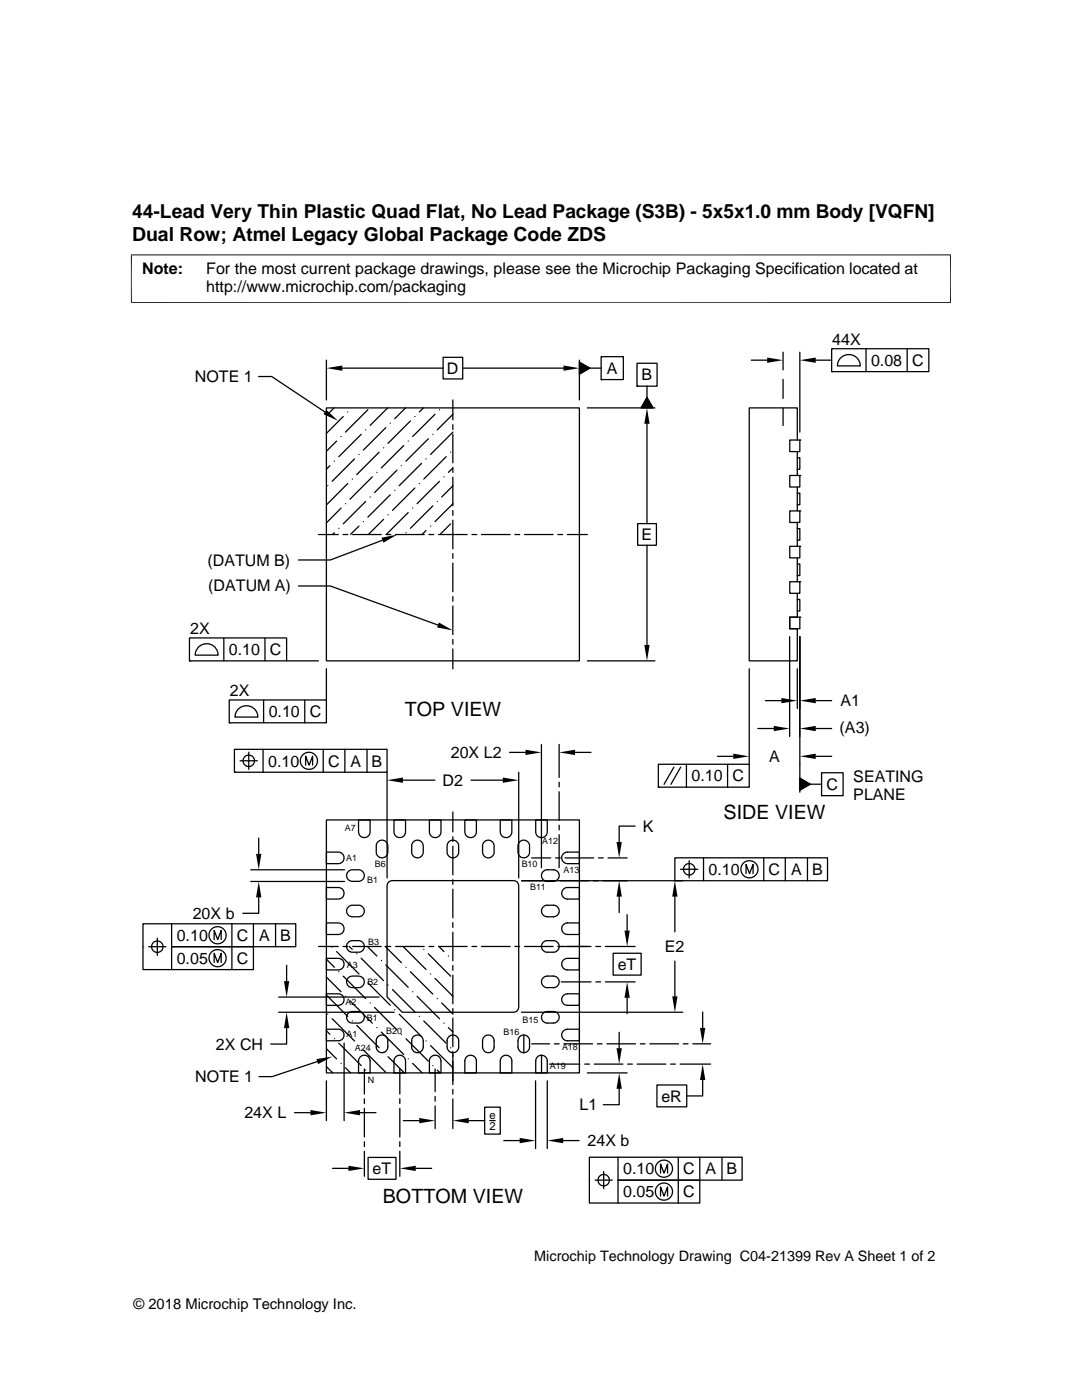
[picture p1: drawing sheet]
<svg xmlns="http://www.w3.org/2000/svg" width="216mm" height="279mm" viewBox="0 0 216 279" stroke-linecap="round" stroke-linejoin="round" font-family="sans-serif">
<g fill="none" stroke="#000" stroke-width=".25">
<path d="M51.6 75.1h2.6l10.6 7.1M65.1 71.9v7.9M68.3 73.5h20.1M88.4 71.3h3.9v4.3h-3.9zM90.4 79.8v4M92.3 73.5h20.1M115.6 72.3l2.1 1.2-2.1 1.2zM115.6 71.9v7.9M117.7 73.5h2.3M120 71.2h4.4v4.6h-4.4zM120 75.8h.1M127.1 72.5h4v4.6h-4z"/>
<path d="M127.1 77.1h.1M129.1 79.3l1.2 2.1h-2.4zM129.1 77.1v2.2M149.9 71.9h3.2M156.3 70.3v3.5M156.3 75.7v3.8M159.6 70.3v15.9M162.8 71.9h3.1M165.9 69.6h19.4v4.6h-19.4zM165.9 74.2h.1M167.9 71.3a2.3 2.3 0 0 1 2.4-.3 2.3 2.3 0 0 1 1.4 2h-4.6l.3-1.1zM172.8 69.6v4.6"/>
<path d="M181 69.6v4.6M65.1 81.4h50.5v50.5h-50.5zM65.4 96.9h.1M65.8 92.9l-.7 .7M66.7 81.4l-1.3 1.3M66.7 92h.1M67.2 88l-2.1 2.1M68.1 87.1h.1M68.5 83.1l-3.4 3.4M69.4 82.2h.1M69.4 96.5l-4.3 4.3M70.3 95.6h.1"/>
<path d="M70.7 91.6l-4.4 4.5M71.6 90.7h.1M72.1 86.7l-4.5 4.4M73 85.8h.1M73.4 81.8l-4.5 4.4M73.9 99.2h.1M74.3 95.2l-4.5 4.4M75.2 94.3h.1M75.6 90.3l-4.4 4.4M76.5 89.4h.1M77 85.3l-4.5 4.5M77.4 81.4l-3.5 3.5"/>
<path d="M77.9 84.5h.1M77.9 98.7l-4.5 4.5M78.8 97.9h.1M79.2 93.8l-4.5 4.5M80.1 92.9h.1M80.6 88.9l-4.5 4.5M80.9 81.4l-2.1 2.2M81.4 88h.1M81.9 84l-4.5 4.5M82.8 83.1h.1M82.8 97.4l-4.5 4.5M83.7 96.5h.1"/>
<path d="M84.1 92.5l-4.4 4.4M84.5 81.4l-.8 .8M85 91.6h.1M85.5 87.6l-4.5 4.4M86.4 86.7h.1M86.8 82.7l-4.5 4.4M87.7 81.8h.1M87.7 96.1l-4.5 4.4M88.6 95.2h.1M89 91.1l-4.4 4.5M89.9 90.3h.1M90.4 84.8v.9"/>
<path d="M90.4 86.7v5.7M90.4 93.3v1M90.4 95.2v5.7M90.4 82.7l-3.2 3.1M90.4 86.2l-4.5 4.5M90.4 93.4l-.9 .9M90.4 96.9l-2.3 2.3M117.2 81.4h13.5M129.1 84.6v19.9M156.3 81.4v3.5M157.6 94.9h2v2.3h-2zM157.6 87.8h2v2.3h-2z"/>
<path d="M159.1 87.8v-6.4h-9.6v50.5h9.6v-6.4h-1.5v-2.3h1.5v-4.8M159.1 98.4h.5v2.3h-.5M159.1 91.4h.5v2.3h-.5M159.1 90.1v4.8M159.1 97.2v4.8M159.6 94.9h.1M159.6 87.8h.1M59.6 116.9h6.3l21.5 7.8M63.5 106.7h4M66.7 106.3l-.3 .3M67.6 105.4h.1M68.1 101.4l-3 3"/>
<path d="M68.5 106.7h.9M68.9 100.5h.1M70.4 106.7h5.7M71.6 105l-1.6 1.6M72.5 104.1h.1M73 100.1l-4.5 4.4M76.3 107.8l-10.4 4h-6.3M76.5 103.7l-3 2.9M77 106.7h1M77.4 102.7h.1M78.9 106.7h5.7M81 106.3h.1"/>
<path d="M81.4 102.3l-4.3 4.3M82.3 101.4h.1M85 105.9l-.8 .7M85.6 106.7h1M85.9 105h.1M86.4 101l-4.5 4.4M87.2 100.1h.1M87.5 106.7h5.7M89.9 104.5l-2.1 2.1M90.4 101.9v.9M90.4 103.8v5.7M90.4 110.5v.9"/>
<path d="M90.4 112.4v5.7M90.4 119v1M90.4 100.5l-3.6 3.6M94.2 106.7h.9M96.1 106.7h5.7M102.7 106.7h1M104.6 106.7h5.8M111.3 106.7h1M113.2 106.7h4M127.2 104.5h3.8v4.3h-3.8zM129.1 108.8v19.9M157.6 116.1h2v2.3h-2z"/>
<path d="M157.6 109h2v2.3h-2zM157.6 102h2v2.3h-2zM159.1 119.6h.5v2.3h-.5M159.1 112.6h.5v2.3h-.5M159.1 105.5h.5v2.3h-.5M159.1 104.3v4.7M159.1 111.3v4.8M159.6 116.1h.1M159.6 109h.1M159.6 102h.1M37.8 127.3h19.4v4.6h-19.4zM37.8 131.9h.1"/>
<path d="M39.7 129a2.28 2.28 0 0 1 2.5-.3 2.28 2.28 0 0 1 1.3 2h-4.6l.4-1.1zM44.7 127.3v4.6M45.7 139.7h19.4v4.6h-19.4zM52.6 139.7v4.6M52.9 127.3v4.6M57.2 131.9h6.3M60.8 139.7v4.6M65.1 133.5v6.2M90.4 120.9v5.8M90.4 127.6v1M90.4 129.5v4M117.2 131.9h13.5"/>
<path d="M149.5 133.5v19M152.7 139.8h3.2M157.6 127.1v19.9M157.6 123.2h2v2.3h-2zM159.1 133.5v7.9M159.6 127.1v31M159.6 123.2h.1M162.8 139.8h3.1M45.7 144.3h.1M46.8 149.5h30.4v4.6h-30.4zM46.8 154.1h.1M47.7 141.4a2.28 2.28 0 0 1 2.4-.4 2.28 2.28 0 0 1 1.4 2.1h-4.6l.3-1.2z"/>
<path d="M47.9 151.8h3.5M49.6 150.1v3.4M52.5 149.5v4.6M61 152.7v-1.8l.7 1.8 .7-1.8v1.8M64.5 149.5v4.6M68.8 149.5v4.6M73.2 149.5v4.6M77.2 154.1v21.1M80.4 155.7h6.4M94 155.7h6.3M101.7 150.2h3.2M103.5 154.1v21.1"/>
<path d="M108 148.6v24.6M111.6 148.6v6.6M111.6 156.1v1M111.6 158v5.7M114.7 150.2h3.2M131.4 152.5h18.1v4.6h-18.1zM131.4 157.1h.1M134.5 153.1l-2 3.4M135.8 153.1l-1.9 3.4M137 152.5v4.6M143.2 150.9h3.1M145.2 152.5v4.6"/>
<path d="M151.2 145.4h3.2M159.6 155.3l2.1 1.2-2.1 1.2zM161.7 156.5h2.2M162.8 150.9h3.1M162.8 145.4h3.1M163.9 154.2h4.3v4.6h-4.3zM163.9 158.8h.1M50 175.9h18.7M50 173.6h18.7M51.6 179.1v3.2h-3.1M51.6 167.2v3.2M65.1 163.6h50.5v50.5h-50.5z"/>
<path d="M65.1 177.1h2.4a1.15 1.15 0 0 1 1.2 1.2 1.15 1.15 0 0 1-1.2 1.1h-2.4zM65.1 170.1h2.4a1.15 1.15 0 0 1 1.2 1.1 1.15 1.15 0 0 1-1.2 1.2h-2.4zM69.3 174.1l.7-.5a2.38 2.38 0 0 1 2.6 .7 1.15 1.15 0 0 1-1.1 1.6h-1.2a1.15 1.15 0 0 1-1-1.8zM71.5 163.6h2.4v2.4a1.15 1.15 0 0 1-1.2 1.2 1.15 1.15 0 0 1-1.2-1.2zM75.6 167.9a1.15 1.15 0 0 1 1.8 .9v1.3a1.15 1.15 0 0 1-1.2 1.1 1.15 1.15 0 0 1-1.1-1.1v-1.6zM77.5 176l.8-.3 24.4 .1a.98 .98 0 0 1 .8 1v24.5a.98 .98 0 0 1-1 .7h-22.2l-3.1-3v-22.2zM78.6 163.6h2.3v2.4a1.15 1.15 0 0 1-1.1 1.2 1.15 1.15 0 0 1-1.2-1.2zM82.7 167.9a1.15 1.15 0 0 1 1.8 .9v1.3a1.15 1.15 0 0 1-1.2 1.1 1.15 1.15 0 0 1-1.2-1.1l.1-1.6zM85.7 163.6h2.3v2.4a1.15 1.15 0 0 1-1.2 1.2 1.15 1.15 0 0 1-1.1-1.2zM89.7 167.9a1.16 1.16 0 0 1 1.8 .9v1.3a1.15 1.15 0 0 1-1.1 1.1 1.15 1.15 0 0 1-1.2-1.1v-1.6zM90.4 162.1v3.9M90.4 167v.9"/>
<path d="M90.4 168.9v5.7M90.4 175.6v.9M90.4 177.5v5.7M92.8 163.6h2.3v2.4a1.15 1.15 0 0 1-1.2 1.2 1.15 1.15 0 0 1-1.1-1.2zM96.8 167.9a1.16 1.16 0 0 1 1.8 .9v1.3a1.15 1.15 0 0 1-1.2 1.1 1.15 1.15 0 0 1-1.1-1.1v-1.6zM99.8 163.6h2.3v2.4a1.15 1.15 0 0 1-1.1 1.2 1.15 1.15 0 0 1-1.2-1.2zM103.7 168a1.15 1.15 0 0 1 1.2-.3 1.15 1.15 0 0 1 .8 1.1v1.3a1.15 1.15 0 0 1-1.2 1.1 1.15 1.15 0 0 1-1.1-1.1v-1.6zM104.1 175.8h32.1M106.1 171.2h3.8M106.9 163.6h2.3v2.4a1.15 1.15 0 0 1-1.2 1.2 1.15 1.15 0 0 1-1.1-1.2zM108.4 173.9a2.32 2.32 0 0 1 3.1 .4 1.15 1.15 0 0 1-1.1 1.6h-1.2a1.15 1.15 0 0 1-1.1-.7 1.15 1.15 0 0 1 .3-1.3zM110.8 171.2h1"/>
<path d="M111.6 164.7v.9M111.6 166.6v6.6M112.5 170.4l.4-.3h2.7v2.3h-2.4a1.15 1.15 0 0 1-1-.8 1.15 1.15 0 0 1 .3-1.2zM112.5 177.4l.4-.3h2.7v2.3h-2.4a1.15 1.15 0 0 1-1-.7 1.15 1.15 0 0 1 .3-1.3zM112.8 171.2h5.7M119.4 171.2h1M121.3 171.2h3.8M123.5 178.9v3.2M126.7 164.9h-3.2v3.1M134.7 178.9v7.1M134.7 171.2h30.4v4.6h-30.4zM134.7 175.8h.1"/>
<path d="M135.8 173.5h3.4M137.5 171.8v3.4M140.4 171.2v4.6M148.9 174.3v-1.8l.7 1.8 .7-1.8v1.8M152.4 171.2v4.6M156.7 171.2v4.6M161.1 171.2v4.6M29.7 188.9h3.4M31.4 187.2v3.4M34.2 184.4v4.5h16.4v4.6h-22.1v-9.1h30.5v4.5h-24.8v4.6M42.7 187.5v-1.8l.7 1.8 .7-1.8v1.8M42.7 192.1v-1.8l.7 1.8 .7-1.8v1.8"/>
<path d="M46.3 184.4v9.1M50.6 184.4v4.5M55 184.4v4.5M55.6 199h20M57.2 192.6v3.2M63.5 188.9h4M65.1 191.4l1.6 1.6M65.1 195l3 2.9M65.1 198.6l4.3 4.2M65.1 198.3h2.4a1.15 1.15 0 0 1 1.2 1.2 1.15 1.15 0 0 1-1.2 1.1h-2.4zM65.1 191.3h2.4a1.15 1.15 0 0 1 1.2 1.1 1.15 1.15 0 0 1-1.2 1.2h-2.4zM65.1 184.2h2.4a1.15 1.15 0 0 1 1.2 1.1 1.15 1.15 0 0 1-1.2 1.2h-2.4z"/>
<path d="M66.3 189h.1M67.2 189.9l4.4 4.5M67.6 193.9h.1M68.5 188.9h.9M68.5 194.8l4.5 4.5M68.9 198.8h.1M69.3 181.2l.7-.5a2.38 2.38 0 0 1 2.6 .7 1.15 1.15 0 0 1-1.1 1.6h-1.2a1.15 1.15 0 0 1-1-1.8zM69.3 195.3l.7-.5a2.33 2.33 0 0 1 2.6 .7 1.16 1.16 0 0 1-1.1 1.6h-1.2a1.16 1.16 0 0 1-1-1.8zM69.3 188.2l.7-.5a2.38 2.38 0 0 1 2.6 .7 1.15 1.15 0 0 1-1.1 1.6h-1.2a1.16 1.16 0 0 1-1-1.8zM69.7 188.9l.6 .6M69.8 199.7l4.5 4.5M70.4 188.9h5.7"/>
<path d="M71.2 190.4h.1M72.1 191.2l4.4 4.5M72.5 195.3h.1M73.3 188.9l1.9 1.9M73.4 196.2l4.5 4.4M76.1 191.7h.1M76.9 188.9l3.2 3.2M77 192.6l4.4 4.4M77 188.9h1M77.4 196.6h.1M78.3 197.5l4.5 4.5M78.9 188.9h5.7"/>
<path d="M80.6 189l4.4 4.5M81 193h.1M81.9 193.9l4.5 4.5M82.3 197.9h.1M83.2 198.8l4.5 4.5M84.6 189.5h.1M85.5 190.4l4.4 4.4M85.6 188.9h1M85.9 194.4h.1M86.8 195.3l3.6 3.5M87.2 199.3h.1M87.5 188.9h5.7"/>
<path d="M87.6 188.9l1 1M89.5 190.8h.1M90.4 184.1v1M90.4 186v5.7M90.4 192.7v1M90.4 194.6v5.7M94.2 188.9h.9M96.1 188.9h5.7M102.7 188.9h1M104.6 188.9h5.8M108.4 195.1a2.32 2.32 0 0 1 3.1 .4 1.16 1.16 0 0 1-1.1 1.6h-1.2a1.15 1.15 0 0 1-1.1-.7 1.15 1.15 0 0 1 .3-1.3zM108.4 188a2.32 2.32 0 0 1 3.1 .4 1.15 1.15 0 0 1-1.1 1.6h-1.2a1.15 1.15 0 0 1-1.1-.7 1.15 1.15 0 0 1 .3-1.3z"/>
<path d="M108.4 181a2.32 2.32 0 0 1 3.1 .4 1.15 1.15 0 0 1-1.1 1.6h-1.2a1.15 1.15 0 0 1-1.1-.8 1.15 1.15 0 0 1 .3-1.2zM112 196h5.9M112.5 184.5l.4-.3h2.7v2.3h-2.4a1.15 1.15 0 0 1-1-.7 1.15 1.15 0 0 1 .3-1.3zM112.5 191.6l.7-.3h2.4v2.3h-2.4a1.15 1.15 0 0 1-1-.8 1.15 1.15 0 0 1 .3-1.2zM112.5 198.6l.7-.3h2.4v2.3h-2.4a1.15 1.15 0 0 1-1-.7 1.15 1.15 0 0 1 .3-1.3zM117.9 188.9h-6.6M118.9 188.9h.9M118.9 196h.9M120.8 188.9h5.9M120.8 196h5.9M122.3 190.2h5.6v4.4h-5.6zM125.1 182.5v3.2"/>
<path d="M125.1 199.1v3.2M134.7 191.8v7M55.6 202h23.1M57.2 205.2v3.2h-3.2M63.3 211.9l-9 3h-2.6M65.1 205.7l.7 .7M65.1 212.9l1.3 1.2M65.1 209.3l2.1 2M65.1 215.7v7.9M65.1 205.4h2.4a1.15 1.15 0 0 1 1.2 1.2 1.15 1.15 0 0 1-1.2 1.1h-2.4zM65.4 202.4h.1M66.3 203.3l4.4 4.5"/>
<path d="M66.7 207.3h.1M67.6 208.2l4.5 4.5M68.1 212.2h.1M68.7 208.2v15.4M68.9 213.1l1.1 1M69.3 202.4l.7-.5a2.33 2.33 0 0 1 2.6 .7 1.16 1.16 0 0 1-1.1 1.6h-1.2a1.16 1.16 0 0 1-1-1.8zM70.3 203.8h.1M71.2 204.6l4.4 4.5M71.6 208.7h.1M71.8 211a1.15 1.15 0 0 1 1.3-.3 1.15 1.15 0 0 1 .8 1.1v2.3h-2.4l.1-2.6zM72.5 209.5l4.5 4.5M72.7 213.3v5"/>
<path d="M72.7 219.3v.9M73 213.6h.1M73.9 200.2h.1M74.7 201.1l4.5 4.4M75.2 205.1h.1M75.4 206.9a1.15 1.15 0 0 1 1.2-.3 1.15 1.15 0 0 1 .8 1.1v1.2a1.15 1.15 0 0 1-1.2 1.2 1.15 1.15 0 0 1-1.1-1.2v-1.5zM76.1 206l4.5 4.4M76.5 210h.1M77.4 210.9l3.3 3.2M78.8 201.5h.1M78.9 211a1.15 1.15 0 0 1 1.3-.3 1.15 1.15 0 0 1 .7 1.1v2.3h-2.3v-2.6zM79.7 202.4l4.4 4.5"/>
<path d="M79.8 213.3v5M79.8 219.3v.9M80.1 206.4h.1M81 207.3l4.5 4.5M81.4 211.3h.1M82.3 212.2l1.9 1.9M82.4 206.9a1.15 1.15 0 0 1 1.3-.3 1.15 1.15 0 0 1 .8 1.1v1.2a1.15 1.15 0 0 1-1.2 1.2 1.15 1.15 0 0 1-1.2-1.2l.1-1.5zM83.7 202.8h.1M84.6 203.8l4.4 4.4M85 207.8h.1M85.9 208.7l4.5 4.4M86 211a1.15 1.15 0 0 1 1.3-.3 1.15 1.15 0 0 1 .7 1.1v2.3h-2.3v-2.6z"/>
<path d="M86.4 212.7h.1M86.8 213.3v4.6M86.8 218.8v1M87.2 213.6l.6 .5M88.1 200.2l2.3 2.2M88.6 204.2h.1M89.5 205.1l.9 .9M89.5 206.9a1.15 1.15 0 0 1 1.3-.3 1.15 1.15 0 0 1 .7 1.1v1.2a1.15 1.15 0 0 1-1.1 1.2 1.15 1.15 0 0 1-1.2-1.2v-1.5zM89.9 209.1h.1M90.4 217.4v1M90.4 219.3v5.9M90.4 201.3v.9"/>
<path d="M90.4 203.2v5.7M90.4 209.8v6.7M93 211a1.15 1.15 0 0 1 1.3-.3 1.15 1.15 0 0 1 .8 1.1v2.3h-2.3v-2.3zM96.6 206.9a1.15 1.15 0 0 1 1.3-.3 1.15 1.15 0 0 1 .7 1.1v1.2a1.15 1.15 0 0 1-1.2 1.2 1.15 1.15 0 0 1-1.1-1.2v-1.5zM100.1 211a1.15 1.15 0 0 1 1.3-.3 1.15 1.15 0 0 1 .7 1.1v2.3h-2.3v-2.3zM103.7 206.9a1.15 1.15 0 0 1 1.2-.3 1.15 1.15 0 0 1 .8 1.1v1.2a1.15 1.15 0 0 1-1.2 1.2 1.15 1.15 0 0 1-1.1-1.2v-1.5zM104.1 202h32.1M104.5 206.6v3.5M106.1 208.3h3.6M106.9 215.7v13.5M107.2 211a1.15 1.15 0 0 1 1.3-.3 1.15 1.15 0 0 1 .7 1.1v2.3h-2.3v-2.3zM108.1 210.6v3.5"/>
<path d="M108.4 202.2a2.32 2.32 0 0 1 3.1 .4 1.16 1.16 0 0 1-1.1 1.6h-1.2a1.15 1.15 0 0 1-1.1-.8 1.15 1.15 0 0 1 .3-1.2zM109.2 215.7v13.5M109.6 212.4h6.1M110.6 208.3h1M112.5 205.7l.7-.3h2.4v2.3h-2.4a1.15 1.15 0 0 1-1-.7 1.15 1.15 0 0 1 .3-1.3zM112.5 208.3h5.7M116.7 212.4h.9M117.2 214.1h7.9M118.6 212.4h5.7M119.2 208.3h.9M121.1 208.3h5.7M123.5 217.3v3.2h-3.1"/>
<path d="M123.5 206v3.2M125.2 212.4h1M127.1 212.4h5.8M127.8 208.3h.9M129.7 208.3h5.7M131.1 216.5h5.9v4.4h-5.9zM133.8 212.4h1M135.7 212.4h6.1M136.3 208.3h1M138.2 208.3h3.6M140.2 215.5v3.2h-3.2M140.2 202v3.1"/>
<path d="M58.8 222.1h3.2M66.4 233.2h3.1M71.8 222.1h3.2M72.7 221.2v5.7M72.7 227.9v.9M72.7 229.8v5M73.4 231h5.6v4.4h-5.6zM79.8 221.2v5.7M79.8 227.9v.9M79.8 229.8v5M80.5 223.6h3.2M83 233.2h3.1"/>
<path d="M86.8 220.7v4.5M93.5 223.6h3.2M96.7 221h3.1v5.3h-3.1zM97.7 223.6h1.1M100.5 227.6h3.2M112.4 227.6h3.1M118.7 235.5h3.5M120.5 233.8v3.4M123.3 230.9v4.6h16.3v4.6h-22v-9.2h30.5v4.6h-24.8v4.6M131.8 234.1v-1.8l.7 1.8 .7-1.8v1.8M131.8 238.7v-1.8l.7 1.8 .7-1.8v1.8M135.3 230.9v9.2"/>
<path d="M139.6 230.9v4.6M144.1 230.9v4.6"/>
<circle cx="49.6" cy="151.8" r="1.14"/>
<circle cx="61.6" cy="151.8" r="1.71"/>
<circle cx="137.5" cy="173.5" r="1.14"/>
<circle cx="149.5" cy="173.5" r="1.72"/>
<circle cx="31.4" cy="188.9" r="1.14"/>
<circle cx="43.4" cy="186.6" r="1.71"/>
<circle cx="43.4" cy="191.2" r="1.71"/>
<circle cx="120.5" cy="235.5" r="1.14"/>
<circle cx="132.5" cy="233.2" r="1.72"/>
<circle cx="132.5" cy="237.8" r="1.72"/>
</g>
<g fill="#000">
<path d="M65.1 73.5l3.2-.6v1.1zM112.4 72.9l3.2 .6-3.2 .5zM115.6 72.3l2.1 1.2-2.1 1.2zM153.1 71.4l3.2 .5-3.2 .5zM159.6 71.9l3.2-.5v1zM65.1 81.8l2.4 2.2-3-1.3zM129.1 81.4l.5 3.2h-1zM129.1 79.3l1.2 2.1h-2.4zM76.1 107.3l3.2-.6-2.8 1.6zM87.6 124.2l2.8 1.6-3.2-.6zM128.6 128.7h1l-.5 3.2zM155.9 139.3l3.2 .5-3.2 .6z"/>
<path d="M159.6 139.8l3.2-.5v1.1zM77.2 155.7l3.2-.5v1zM100.3 155.2l3.2 .5-3.2 .5zM104.9 149.6l3.1 .6-3.1 .5zM111.6 150.2l3.1-.6v1.1zM146.3 150.4l3.2 .5-3.2 .6zM154.4 144.9l3.2 .5-3.2 .5zM159.6 155.3l2.1 1.2-2.1 1.2zM159.6 145.4l3.2-.5v1zM159.6 150.9l3.2-.5v1.1zM51.1 170.4h1.1l-.6 3.2zM51.6 175.9l.6 3.2h-1.1z"/>
<path d="M123.5 175.8l.6 3.1h-1.1zM123 168h1.1l-.6 3.2zM134.7 175.8l.5 3.1h-1.1zM56.7 195.8h1l-.5 3.2zM125.1 196l.6 3.1h-1.1zM124.6 185.7h1.1l-.6 3.2zM134.1 198.8h1.1l-.5 3.2zM57.2 202l.5 3.2h-1zM63.1 211.4l3.2-.5-2.8 1.5zM123 209.2h1.1l-.6 3.2zM123.5 214.1l.6 3.2h-1.1zM139.7 205.1h1l-.5 3.2z"/>
<path d="M140.2 212.4l.5 3.1h-1zM62 221.5l3.1 .6-3.1 .5zM69.5 232.6l3.2 .6-3.2 .5zM68.7 222.1l3.1-.6v1.1zM79.8 233.2l3.2-.6v1.1zM83.7 223.1l3.1 .5-3.1 .6zM90.4 223.6l3.1-.5v1.1zM103.7 227.1l3.2 .5-3.2 .6zM109.2 227.6l3.2-.5v1.1z"/>
</g>
<path d="M26.1 50.9h163.7M26.2 50.8v9.7M189.7 50.8v9.7M26.1 60.4h163.7" fill="none" stroke="#000" stroke-width=".2"/>
<g font-size="3.9">
<text x="26.4" y="48">Dual Row; Atmel Legacy Global Package Code ZDS</text>
<text x="80.8" y="142.8">TOP VIEW</text>
<text x="144.4" y="163.5">SIDE VIEW</text>
<text x="76.4" y="240.1">BOTTOM VIEW</text>
</g>
<text font-size="3.8" x="26.4" y="43.5">44-Lead Very Thin Plastic Quad Flat, No Lead Package (S3B) - 5x5x1.0 mm Body [VQFN]</text>
<g font-size="3.2">
<text x="28.4" y="54.6">Note:</text>
<text x="41.1" y="58.3">http://www.microchip.com/packaging</text>
<text x="41.1" y="54.6">For the most current package drawings, please see the Microchip Packaging Specification located at</text>
<text x="166.1" y="68.9">44X</text>
<text x="38.9" y="76.3">NOTE 1</text>
<text x="89.2" y="74.6">D</text>
<text x="121.1" y="74.6">A</text>
<text x="128" y="75.9">B</text>
<text x="173.8" y="73">0.08</text>
<text x="182" y="73">C</text>
<text x="128" y="107.8">E</text>
<text x="41.4" y="112.9">(DATUM B)</text>
<text x="41.6" y="118">(DATUM A)</text>
<text x="38" y="126.5">2X</text>
<text x="45.7" y="130.7">0.10</text>
<text x="53.9" y="130.7">C</text>
<text x="45.9" y="138.9">2X</text>
<text x="53.6" y="143.1">0.10</text>
<text x="61.8" y="143.1">C</text>
<text x="167.7" y="141">A1</text>
<text x="167.5" y="146.2">(A3)</text>
<text x="53.5" y="153">0.10</text>
<text x="65.5" y="153">C</text>
<text x="70" y="153">A</text>
<text x="74.1" y="153">B</text>
<text x="90" y="151.3">20X L2</text>
<text x="138" y="155.9">0.10</text>
<text x="146.2" y="156">C</text>
<text x="153.5" y="152.1">A</text>
<text x="170.3" y="156">SEATING</text>
<text x="88.3" y="156.8">D2</text>
<text x="164.9" y="157.6">C</text>
<text x="170.3" y="159.7">PLANE</text>
<text x="128.3" y="166">K</text>
<text x="141.4" y="174.6">0.10</text>
<text x="153.4" y="174.6">C</text>
<text x="157.8" y="174.6">A</text>
<text x="162" y="174.6">B</text>
<text x="38.5" y="183.4">20X b</text>
<text x="35.3" y="187.8">0.10</text>
<text x="47.2" y="187.8">C</text>
<text x="51.7" y="187.8">A</text>
<text x="55.9" y="187.8">B</text>
<text x="132.7" y="190">E2</text>
<text x="35.3" y="192.4">0.05</text>
<text x="47.2" y="192.4">C</text>
<text x="123.3" y="193.5">eT</text>
<text x="43.1" y="209.5">2X CH</text>
<text x="39" y="216">NOTE 1</text>
<text x="115.6" y="221.6">L1</text>
<text x="132" y="219.8">eR</text>
<text x="48.8" y="223.2">24X L</text>
<text x="117.2" y="228.7">24X b</text>
<text x="74.3" y="234.3">eT</text>
<text x="124.3" y="234.4">0.10</text>
<text x="124.3" y="239">0.05</text>
<text x="136.3" y="234.4">C</text>
<text x="136.3" y="239">C</text>
<text x="140.8" y="234.4">A</text>
<text x="145" y="234.4">B</text>
</g>
<g font-size="2.9">
<text x="106.6" y="251.7">Microchip Technology Drawing C04-21399 Rev A Sheet 1 of 2</text>
<text x="26.6" y="261.3">© 2018 Microchip Technology Inc.</text>
</g>
<g font-size="2.2">
<text x="97.7" y="223.4">e</text>
<text x="97.7" y="225.5">2</text>
</g>
<g font-size="1.8">
<text x="68.8" y="165.8">A7</text>
<text x="69.1" y="171.9">A1</text>
<text x="74.8" y="173">B6</text>
<text x="104.1" y="173">B10</text>
<text x="108.2" y="168.5">A12</text>
<text x="73.3" y="176.1">B1</text>
<text x="105.8" y="177.6">B11</text>
<text x="112.5" y="174.2">A13</text>
<text x="73.5" y="188.5">B3</text>
<text x="69.2" y="193.1">A3</text>
<text x="73.3" y="196.5">B2</text>
<text x="69" y="200.7">A2</text>
<text x="73.2" y="203.7">B1</text>
<text x="69.1" y="207">A1</text>
<text x="70.8" y="209.8">A24</text>
<text x="77.1" y="206.4">B20</text>
<text x="100.5" y="206.6">B16</text>
<text x="104.2" y="204.1">B15</text>
<text x="112.1" y="209.5">A18</text>
<text x="109.7" y="213.4">A19</text>
<text x="73.4" y="216.1">N</text>
</g>
</svg>
